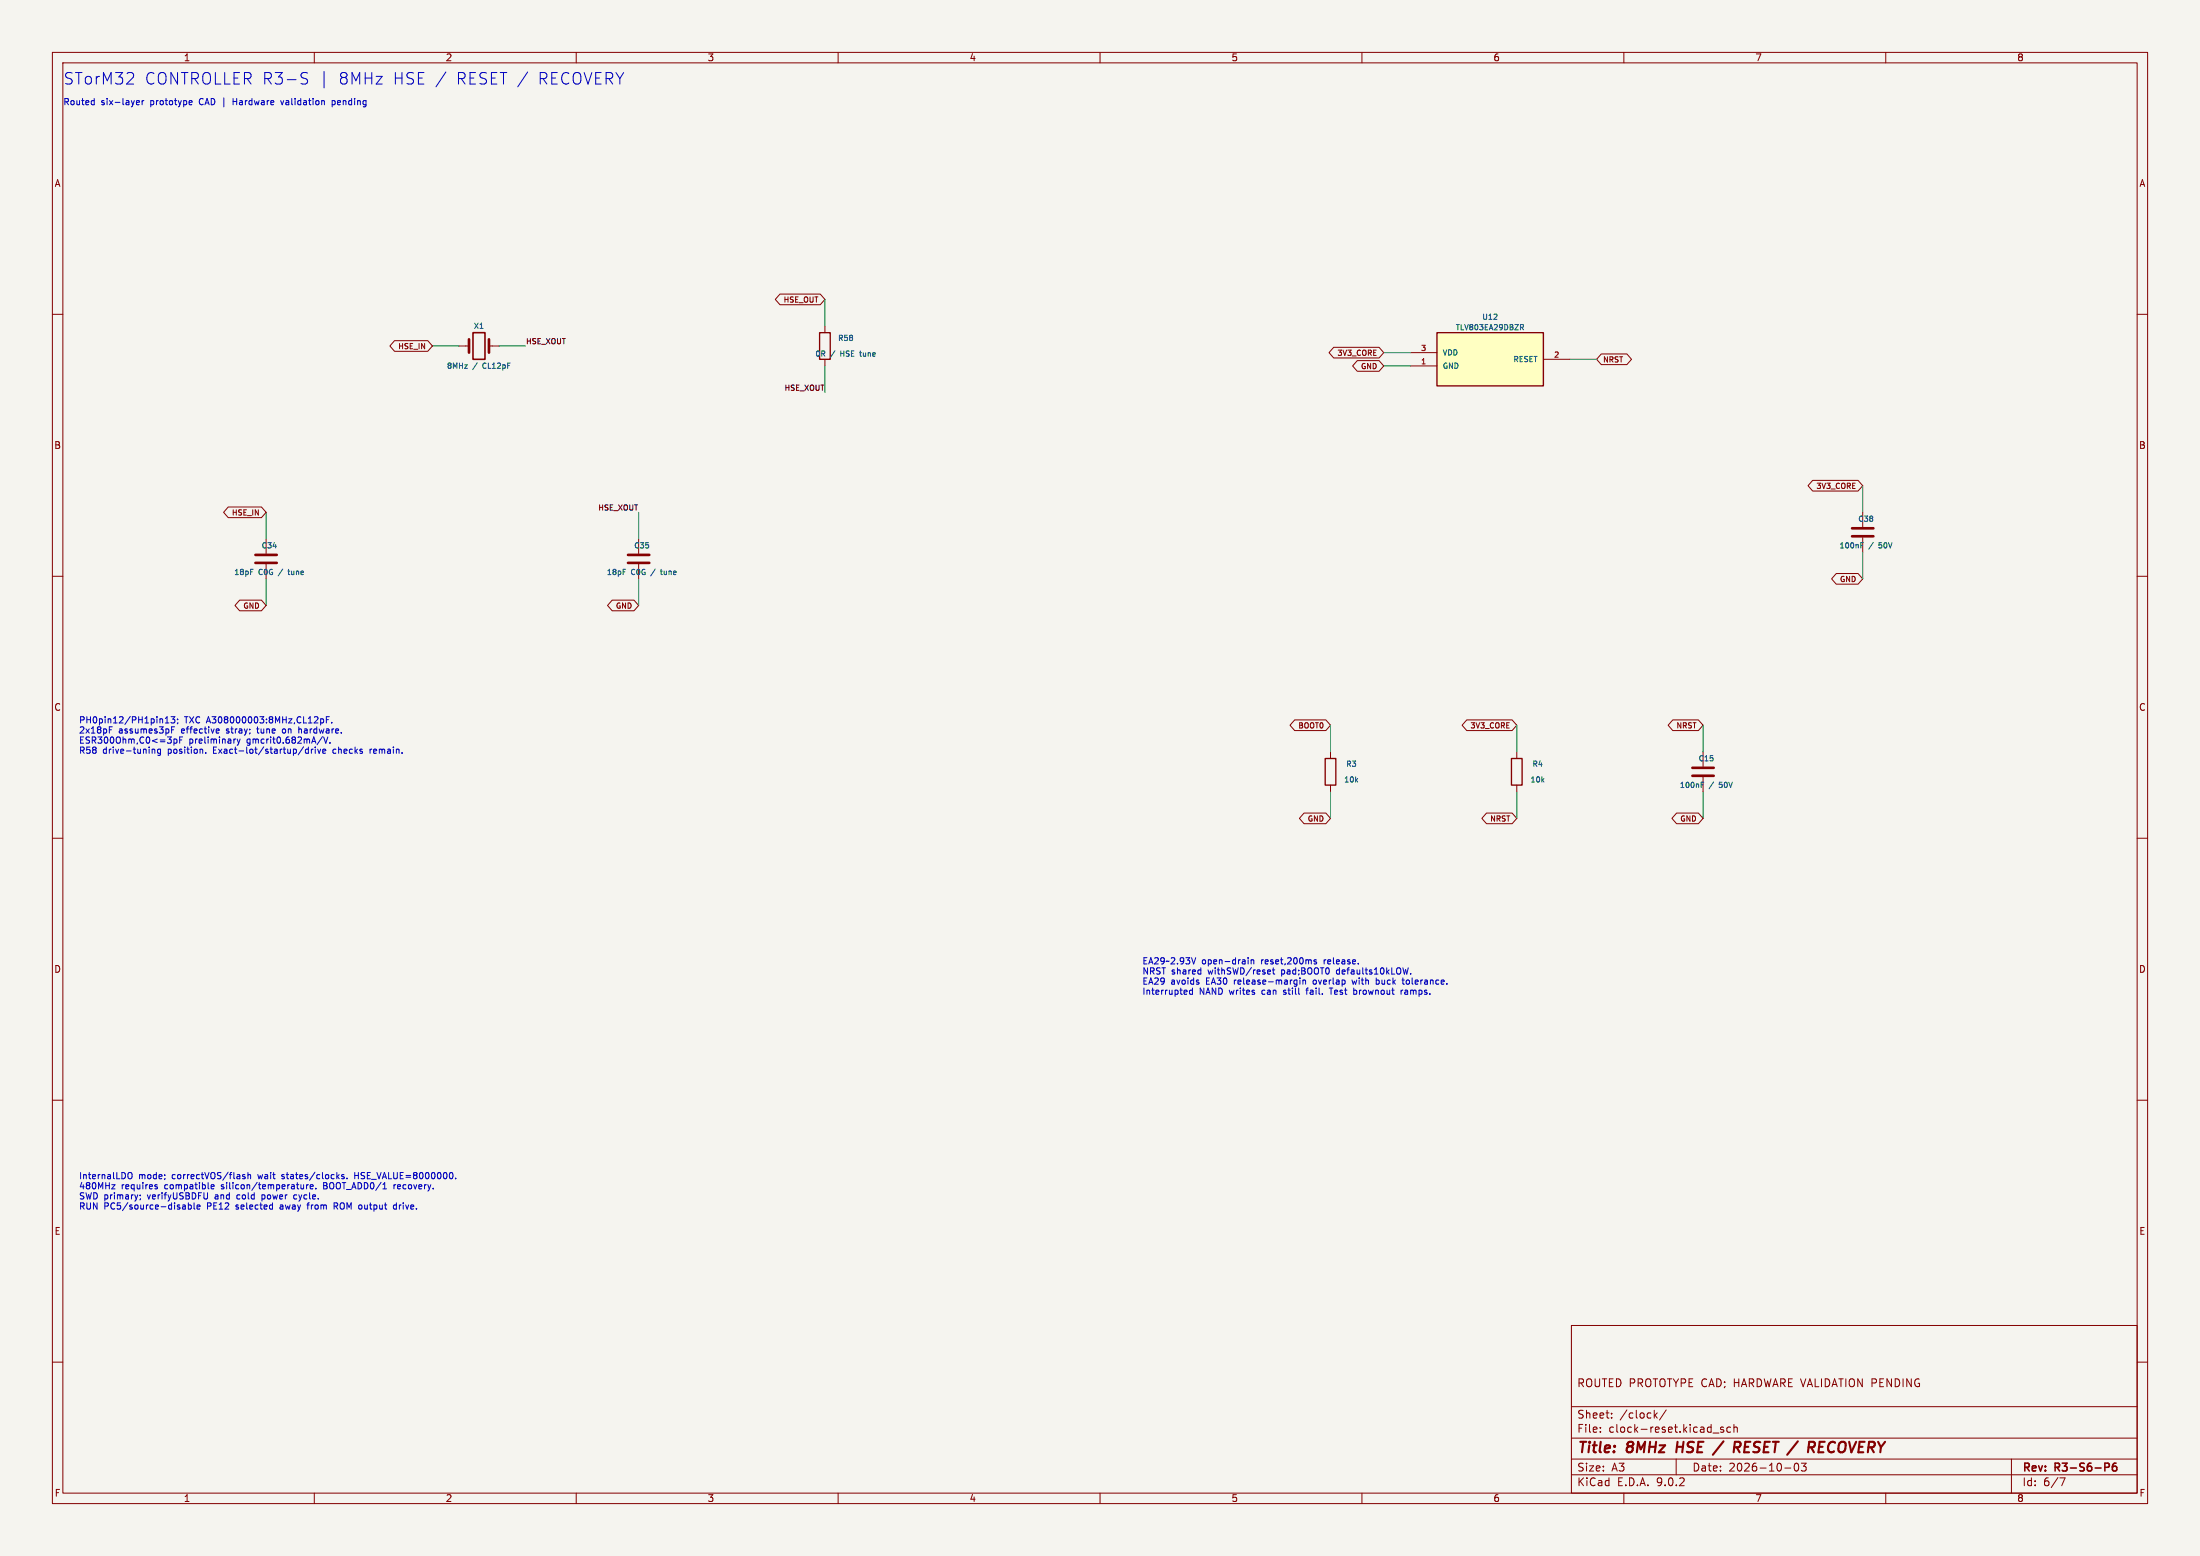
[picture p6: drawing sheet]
<svg xmlns="http://www.w3.org/2000/svg" width="420mm" height="297mm" viewBox="0 0 420 297" stroke-linecap="round" stroke-linejoin="round" font-family="sans-serif">
<path d="M0 0h420v297h-420z" fill="#f5f4ef" stroke="#f5f4ef" stroke-width=".19"/>
<g fill="none" stroke="#840000" stroke-width=".19">
<path d="M10 10h400v277h-400zM12 12h396v273h-396zM60 10v2M110 10v2M160 10v2M210 10v2M260 10v2M310 10v2M360 10v2M10 60h2M157.5 62.2v1.3M157.5 68.6v1.3"/>
<path d="M408 60h2M10 110h2M50.8 102.9v2.8M50.8 107.7v2.8M121.9 102.9v2.8M121.9 107.7v2.8M408 110h2M10 160h2M254 143.5v1.3M254 149.9v1.2M289.6 143.5v1.3M289.6 149.9v1.2"/>
<path d="M325.1 143.5v2.8M325.1 148.3v2.8M408 160h2M10 210h2M408 210h2M300 253h108v32h-108zM10 260h2M300 278.5h108M300 274.5h108M300 268.5h108M305.5 273.2v.2M305.5 272.5v.1"/>
<path d="M307.7 270.5v.2M307.7 269.8v.1M315.9 270.1l.5 .6M316.4 269.7l-.6 .6M318.1 269.1l-1.3 1.9M320 278.5v3M327 273.5h1.2M329 272.5l-.3-.1-.3 .2 .1 .2 .5 .2v.3h-.6M330.4 272.5l-.5-.1-.2 .3 .1 .6h.6M331 272.5l.2-.1 .4 .1 .1 .9M331 271.9v1.5M342.7 279.4l.2-.1a.8 .8 0 0 1 .5 .7 .8 .8 0 0 1-.5 .8l-.2-.2-.2-.4z"/>
<path d="M343.9 279.3h.9l-.5 .6 .4 .1v.6l-.2 .2-.6-.2M384 278.5v6.5M408 260h2M60 285v2M110 285v2M160 285v2M210 285v2M260 285v2M300 281.5h108M310 285v2M340.7 280.2h1.2M360 285v2"/>
<path d="M393.2 282.1h1l-.6 1.5"/>
</g>
<path d="M401.8 279.3h.6l.3 .3-.2 .4-.7 .1M404 279.3a.59 .59 0 0 0-.7 .6v.6l.1 .2 .4 .1 .2-.2 .1-.5-.1-.2h-.5l-.2 .2" fill="none" stroke="#840000" stroke-width=".3"/>
<path d="M320.3 275.2l-.3 2M329 275.1l-2 2.6M331.2 275.2l.9 .1a.58 .58 0 0 1-.3 1h-.7M331.5 276.3l.6 .9M347.3 276.2h.6M348.3 275.2h-.9l-.3 2h1" fill="none" stroke="#840000" stroke-width=".4"/>
<path d="M48.8 105.9h4M48.8 107.4h4M119.9 105.9h4.1M119.9 107.4h4.1M323.1 146.6h4.1M323.1 148.1h4.1" fill="none" stroke="#840000" stroke-width=".51"/>
<path d="M164.1 67.3h.4M47.8 108.7h.5M54.9 109h.4M119 108.7h.4M126.1 109h.3M324.8 149.8h.3M324.8 149.3h.4" fill="none" stroke="#006464" stroke-width=".19"/>
<path d="M156.5 63.5h2v5.1h-2zM253 144.8h2v5.1h-2zM288.5 144.8h2.1v5.1h-2.1z" fill="none" stroke="#840000" stroke-width=".25"/>
<path d="M274.3 63.5h20.3v10.2h-20.3z" fill="#ffffc2"/>
<path d="M274.3 63.5h20.3v10.2h-20.3z" fill="none" stroke="#840000" stroke-width=".25"/>
<g fill="none" stroke="#840000" stroke-width=".19">
<path d="M148.9 56.1h7.7l.9 1.1-.9 1h-7.7l-.9-1zM75.3 65h6.4l.8 1-.8 1.1h-6.4l-.9-1.1zM87.6 66h1.9M93.3 66h1.9M254.6 66.3h8.7l.9 1-.9 1h-8.7l-.9-1zM259.1 68.8h4.2l.9 1.1-.9 1h-4.2l-.9-1zM269.2 67.3h5.1M269.2 69.9h5.1M294.6 68.6h5.1M305.7 67.6h4.9l.9 1-.9 1h-4.9l-.9-1zM43.6 96.8h6.3l.9 1-.9 1h-6.3l-.9-1zM346 91.7h8.7l.9 1-.9 1h-8.7l-.8-1z"/>
<path d="M355.6 97.8v2.8M45.7 114.6h4.2l.9 1-.9 1h-4.2l-.8-1zM116.9 114.6h4.1l.9 1-.9 1h-4.1l-.9-1zM350.5 109.5h4.2l.9 1-.9 1h-4.2l-.8-1zM355.6 102.6v2.8M247.2 137.4h5.9l.9 1-.9 1h-5.9l-.9-1zM280 137.4h8.7l.9 1-.9 1h-8.7l-.9-1zM319.3 137.4h4.9l.9 1-.9 1h-4.9l-.8-1zM248.9 155.2h4.2l.9 1-.9 1h-4.2l-.8-1zM283.8 155.2h4.9l.9 1-.9 1h-4.9l-.9-1zM320.1 155.2h4.1l.9 1-.9 1h-4.1l-.9-1z"/>
</g>
<path d="M290.3 61.9h.3l.2 .2-.1 .3-.4 .1M290.5 62.5l.3 .5M355.2 104.1h.4M355.2 103.6h.5" fill="none" stroke="#006464" stroke-width=".19"/>
<path d="M89.5 64.8v2.5M93.3 64.8v2.5M353.6 100.8h4M353.6 102.4h4" fill="none" stroke="#840000" stroke-width=".51"/>
<path d="M90.3 63.5h2.3v5.1h-2.3z" fill="none" stroke="#840000" stroke-width=".3"/>
<g fill="none" stroke="#009600" stroke-width=".19">
<path d="M157.5 57.2v5M82.5 66h5.1M95.2 66h5.1M157.5 69.9v5M264.2 69.9h5M264.2 67.3h5M299.7 68.6h5.1M50.8 97.8v5.1M121.9 97.8v5.1M355.6 92.7v5.1M50.8 110.5v5.1M121.9 110.5v5.1"/>
<path d="M355.6 105.4v5.1M254 138.4v5.1M289.6 138.4v5.1M325.1 138.4v5.1M254 151.1v5.1M289.6 151.1v5.1M325.1 151.1v5.1"/>
</g>
<g fill="none" stroke="#0000c2" stroke-width=".19">
<path d="M17.9 19.2l.1 .1M18 18.8v1.2M18 19.9l-.1 .1M26.1 19.9h.5M26.1 19.3l.3-.1 .2 .3-.6 .1M27.1 19.2v.8M27.5 19.2l-.4 .2M36.3 19.2l.3 .1 .1 .2-.6 .1M36.6 19.9l-.3 .1M44.5 18.8v1.2M44.5 19.4h.7M53.6 19.2l.3 .8 .3-.8"/>
<path d="M57.7 14.8l.2 .1a.81 .81 0 0 1 .8 .5 .56 .56 0 0 1-.4 .6h-.5M57.7 14l.2-.2 .8 .2M61.9 13.6v3.2M63.4 19.3l.4-.1 .2 .2-.1 .5h-.5M63.4 19.2v1.2M85.1 13.7l-1.9 2.9M100.7 13.7l-1.9 2.9M31.6 138h.6M31.6 137.1l.3-.3v1.2M32.6 136.8h.8l-.4 .5 .3 .1v.5l-.1 .1-.6-.1M32.8 139.3h.4M33.3 138.7h-.5v1.2"/>
<path d="M33.9 137.3v.1M34 137.9l-.2 .3M41.8 139.9h-.4M41.8 139.3v.1l-.5 .1M54 139.2l-.1 .5 .4 .2M57 138.7v1.2M61.2 137.3l.4-.1 .2 .2-.1 .5h-.5M62.3 137.4h.4M62.9 136.8h-.6v1.2M63.3 137.9v.1M29 143v.8M29.6 143.2v.6"/>
<path d="M30.1 143.1v.6h.5M30.6 143v1l-.2 .2-.3-.1M33.2 141.1v1.2M33.2 141.1h.4l.2 .2-.1 .5h-.5M34.3 141.2h.4M34.3 140.7v1.2M39.3 143.7v.1M45.3 141.1l.3 .8M45.6 141.9l-.3 .4M45.8 141.1l-.2 .8M58 142.5l-1.1 1.6M58.4 143.1v.6h.5"/>
<path d="M58.9 142.6v1.2M59.4 143v.8M59.5 143.1l-.1 .1M60.2 143v.8M60.6 143l.3 .8 .3-.8M61.6 140.6l-1.1 1.5M61.6 143.4l.6-.1-.1-.2-.3-.1-.2 .2 .1 .5h.4M61.8 140.7l.4 1.2 .4-1.2M63 141.7v.2M63.6 143.1v.6M70.6 143v.8M71 143l-.4 .2"/>
<path d="M226.6 189.1v.2l-.6 .1M227.6 189.1l-.3-.1-.2 .2 .1 .5h.4M227.6 188.6v1.2M228.3 182.8l-.4 1.2M228.8 187.5v.3M238.3 182.8v.1M238.3 183.2v.8M238.8 183.2v.8M238.8 183.3h.5l.1 .7M242.5 185.9h-.3M242.5 185.2l.1 .2-.6 .1M243.1 184.7v1.1l.3 .1"/>
<path d="M245 189.7l.1 .1M245 189.2l.1 .1M247.6 187.1l-.1 1M247.6 187.8l-.1 .1M248.2 187.1v.8M248.7 187.1v.8M249.2 187.2v.7M249.3 189h.5M249.6 188.6l-.1 .2v1M250.7 187.2v.5M251.3 183.3l-.3-.1-.2 .2 .1 .1 .4 .2v.2h-.5M254.1 188.6v1.2"/>
<path d="M255.2 185.2v.6M258.1 187.1l.2 .8 .3-.6M258.6 189l.3 .1 .1 .1v.5l-.4 .1M262.7 186.7v1.2M262.7 187.1h.5M262.7 187.8h.5M267.5 189v.8M267.6 187.1h.5M267.8 189l-.3 .2M267.8 186.7v1l.3 .2M268.6 189l-.4 .1M268.6 189.3h-.3l-.1 .2v.2l.4 .1"/>
<path d="M269.3 185.8v.1M21.3 226.1h.7l-.7 .8h.7M24.5 224l.2-.2a.4 .4 0 0 1 .5 .4v.4a.4 .4 0 0 1-.3 .4 .4 .4 0 0 1-.4-.2M26.8 228.8l-.1 .2M29.6 226.5l.5 .2-.1 .2h-.3M34.9 230.7h.5M35.4 230.2v.6M35.4 230.3l-.5 .1M36 229.6v1.2M36.5 230.1v.6h-.5M37 229.6v1l.2 .2M37.6 230.2l.1 .5h.4"/>
<path d="M38.2 230.2v.1l-.6 .1M39.6 227.7v1M40.3 226.5l.6-.1-.1-.2-.3-.1-.2 .2 .1 .6h.4M45.3 228.2v.5M46.8 224.3l-.3-.1-.2 .2 .1 .1 .4 .2v.2h-.5M47.3 224.3h.5v.7M47.3 223.8v1.2M50 228.1v1.2M50 228.8l.4 .1M53.5 230.4v.3M53.8 224.9l.1 .1M53.8 224.3v.2"/>
<path d="M56.1 228.2v.5l.4 .2M58 226.8l-.5 .1M58 226.1v.8M58.5 226.1v.8M58.8 229.8v1M58.9 226.1l-.4 .3M59.2 226.5l.6-.1-.1-.2-.3-.1-.2 .2 .1 .6h.4M60.3 226.8v.1M61.8 225.7v1.2h.4M61.8 226.3h.4M64.1 230.2l.4 .6M64.4 229.7l-.6-.1v1.2"/>
<path d="M64.4 230.2h-.6M65.7 224.3l-.3-.1-.2 .2 .1 .1 .4 .2v.2h-.5M66.2 224.9v.1M67.7 223.8v1.2M67.7 224.4h.7M75.2 226.1v.8M75.3 226.2l-.1 .2M75.7 230.1l-.4-.1-.2 .2 .1 .5h.5M75.7 229.6v1.2M87 224.9v.1"/>
</g>
<g font-size="3.1" fill="#0000c2">
<text x="12" y="16.4">STorM32</text>
<text x="27.5" y="16.4">CONTROLLER R3-S</text>
<text x="64.6" y="16.4">8MHz</text>
<text x="74.9" y="16.4">HSE /</text>
<text x="87" y="16.4">RESET /</text>
<text x="102.7" y="16.4">RECOVERY</text>
</g>
<g font-size="2.8" fill="#840000">
<text x="301" y="277.9">Title:</text>
<text x="310.6" y="277.9">8MHz</text>
<text x="320.9" y="277.9">HSE</text>
<text x="329" y="277.9">/</text>
<text x="333.4" y="277.9">RESET /</text>
<text x="349.2" y="277.9">RECOVERY</text>
</g>
<g font-size="2.1" fill="#840000">
<text x="301" y="265">ROUTED PROTOTYPE CAD; HARDWARE VALIDATION PENDING</text>
<text x="301" y="273.7">File:</text>
<text x="301" y="271">Sheet:</text>
<text x="307.1" y="273.7">clock-reset.kicad_sch</text>
<text x="309.2" y="271">/clock/</text>
<text x="301" y="281.1">Size:</text>
<text x="307.6" y="281.1">A3</text>
<text x="323" y="281.1">Date:</text>
<text x="330" y="281.1">2026-10-03</text>
<text x="386" y="281.3">Rev:</text>
<text x="392.4" y="281.3">R3-S6-P6</text>
<text x="301" y="283.9">KiCad</text>
<text x="308.7" y="283.9">E.D.A.</text>
<text x="316.3" y="283.9">9.0.2</text>
<text x="386" y="283.9">Id:</text>
<text x="390.1" y="283.9">6/7</text>
</g>
<g font-size="1.8" fill="#840000">
<text x="35" y="11.9">1</text>
<text x="85" y="11.9">2</text>
<text x="135" y="11.9">3</text>
<text x="185" y="11.9">4</text>
<text x="235" y="11.9">5</text>
<text x="285" y="11.9">6</text>
<text x="335" y="11.9">7</text>
<text x="385" y="11.9">8</text>
<text x="10.3" y="35.9">A</text>
<text x="408.3" y="35.9">A</text>
<text x="10.3" y="85.9">B</text>
<text x="408.2" y="85.9">B</text>
<text x="10.3" y="135.9">C</text>
<text x="408.2" y="135.9">C</text>
<text x="10.3" y="185.9">D</text>
<text x="408.2" y="185.9">D</text>
<text x="10.3" y="235.9">E</text>
<text x="408.3" y="235.9">E</text>
<text x="10.3" y="285.9">F</text>
<text x="35" y="286.9">1</text>
<text x="85" y="286.9">2</text>
<text x="135" y="286.9">3</text>
<text x="185" y="286.9">4</text>
<text x="235" y="286.9">5</text>
<text x="285" y="286.9">6</text>
<text x="335" y="286.9">7</text>
<text x="385" y="286.9">8</text>
<text x="408.3" y="285.9">F</text>
</g>
<g font-size="1.7" fill="#0000c2">
<text x="12" y="20.4">Routed</text>
<text x="19.3" y="20.4">six-layer</text>
<text x="28.8" y="20.4">prototype</text>
<text x="38.4" y="20.4">CAD |</text>
<text x="45.2" y="20.4">Hardware</text>
<text x="54.6" y="20.4">validation</text>
<text x="64.5" y="20.4">pending</text>
<text x="15" y="138.4">PH0pin12/PH1pin13;</text>
<text x="15" y="140.3">2x18pF</text>
<text x="15" y="142.3">ESR300Ohm,C0&lt;=3pF</text>
<text x="22.6" y="140.3">assumes3pF</text>
<text x="34.7" y="140.3">effective</text>
<text x="35.2" y="138.4">TXC A308000003:8MHz,CL12pF.</text>
<text x="36.1" y="142.3">preliminary</text>
<text x="43.5" y="140.3">stray;</text>
<text x="47.3" y="142.3">gmcrit0.682mA/V.</text>
<text x="49.6" y="140.3">tune</text>
<text x="54.7" y="140.3">on</text>
<text x="58" y="140.3">hardware.</text>
<text x="15" y="144.2">R58</text>
<text x="19.6" y="144.2">drive-tuning</text>
<text x="32.2" y="144.2">position.</text>
<text x="41" y="144.2">Exact-lot/startup/drive</text>
<text x="64.1" y="144.2">checks</text>
<text x="71.3" y="144.2">remain.</text>
<text x="218" y="184.4">EA29~2.93V</text>
<text x="229.4" y="184.4">open-drain</text>
<text x="240.9" y="184.4">reset,200ms</text>
<text x="253.1" y="184.4">release.</text>
<text x="218" y="186.3">NRST shared</text>
<text x="218" y="188.3">EA29</text>
<text x="218" y="190.2">Interrupted</text>
<text x="223.5" y="188.3">avoids</text>
<text x="229" y="190.2">NAND writes</text>
<text x="230.4" y="188.3">EA30</text>
<text x="230.8" y="186.3">withSWD/reset</text>
<text x="235.9" y="188.3">release-margin</text>
<text x="241.2" y="190.2">can</text>
<text x="244.9" y="186.3">pad;BOOT0</text>
<text x="245.6" y="190.2">still</text>
<text x="250.2" y="190.2">fail.</text>
<text x="251.2" y="188.3">overlap</text>
<text x="254.8" y="190.2">Test</text>
<text x="255.7" y="186.3">defaults10kLOW.</text>
<text x="258.9" y="188.3">with</text>
<text x="259.6" y="190.2">brownout</text>
<text x="263.6" y="188.3">buck</text>
<text x="268.8" y="190.2">ramps.</text>
<text x="268.9" y="188.3">tolerance.</text>
<text x="15" y="225.4">InternalLDO</text>
<text x="15" y="227.3">480MHz</text>
<text x="23.2" y="227.3">requires</text>
<text x="26.5" y="225.4">mode;</text>
<text x="31.5" y="227.3">compatible</text>
<text x="33" y="225.4">correctVOS/flash</text>
<text x="42.6" y="227.3">silicon/temperature.</text>
<text x="49.6" y="225.4">wait</text>
<text x="54.3" y="225.4">states/clocks.</text>
<text x="62.3" y="227.3">BOOT_ADD0/1</text>
<text x="68.4" y="225.4">HSE_VALUE=8000000.</text>
<text x="75.9" y="227.3">recovery.</text>
<text x="15" y="229.3">SWD primary;</text>
<text x="15" y="231.2">RUN</text>
<text x="19.8" y="231.2">PC5/source-disable</text>
<text x="28.3" y="229.3">verifyUSBDFU</text>
<text x="39.7" y="231.2">PE12</text>
<text x="41.4" y="229.3">and</text>
<text x="45.4" y="231.2">selected</text>
<text x="45.8" y="229.3">cold</text>
<text x="50.7" y="229.3">power</text>
<text x="54" y="231.2">away</text>
<text x="57" y="229.3">cycle.</text>
<text x="59.5" y="231.2">from</text>
<text x="64.7" y="231.2">ROM output</text>
<text x="76.5" y="231.2">drive.</text>
</g>
<g font-size="1.4" fill="#840000">
<text x="149.5" y="58">HSE_OUT</text>
<text x="75.9" y="66.8">HSE_IN</text>
<text x="255.2" y="68.1">3V3_CORE</text>
<text x="259.7" y="70.7">GND</text>
<text x="305.9" y="69.4">NRST</text>
<text x="346.6" y="93.5">3V3_CORE</text>
<text x="44.1" y="98.6">HSE_IN</text>
<text x="351.1" y="111.3">GND</text>
<text x="46.3" y="116.4">GND</text>
<text x="117.4" y="116.4">GND</text>
<text x="247.7" y="139.2">BOOT0</text>
<text x="280.6" y="139.2">3V3_CORE</text>
<text x="319.9" y="139.2">NRST</text>
<text x="249.5" y="157">GND</text>
<text x="284.3" y="157">NRST</text>
<text x="320.6" y="157">GND</text>
</g>
<g font-size="1.4" fill="#006464">
<text x="90.3" y="63">X1</text>
<text x="159.9" y="65.3">R58</text>
<text x="277.8" y="63.2">TLV803EA29DBZR</text>
<text x="282.9" y="61.2">U12</text>
<text x="85.2" y="70.6">8MHz</text>
<text x="90.3" y="70.6">/</text>
<text x="92.4" y="70.6">CL12pF</text>
<text x="155.5" y="68.3">0R</text>
<text x="158.6" y="68.3">/</text>
<text x="160.7" y="68.3">HSE</text>
<text x="164.6" y="68.3">tune</text>
<text x="275.3" y="68">VDD</text>
<text x="275.3" y="70.6">GND</text>
<text x="288.8" y="69.3">RESET</text>
<text x="354.6" y="99.8">C38</text>
<text x="49.8" y="104.9">C34</text>
<text x="121" y="104.9">C35</text>
<text x="351.1" y="104.9">100nF</text>
<text x="356.8" y="104.9">/</text>
<text x="358.9" y="104.9">50V</text>
<text x="44.6" y="110">18pF</text>
<text x="49.4" y="110">C0G</text>
<text x="53.4" y="110">/</text>
<text x="55.5" y="110">tune</text>
<text x="115.7" y="110">18pF</text>
<text x="120.5" y="110">C0G</text>
<text x="124.5" y="110">/</text>
<text x="126.6" y="110">tune</text>
<text x="256.5" y="149.6">10k</text>
<text x="256.9" y="146.6">R3</text>
<text x="292.1" y="149.6">10k</text>
<text x="292.4" y="146.6">R4</text>
<text x="324.2" y="145.5">C15</text>
<text x="320.6" y="150.6">100nF</text>
<text x="326.3" y="150.6">/</text>
<text x="328.4" y="150.6">50V</text>
</g>
<g font-size="1.4" fill="#0f0f0f">
<text x="100.3" y="65.8">HSE_XOUT</text>
<text x="149.6" y="74.7">HSE_XOUT</text>
<text x="114.1" y="97.5">HSE_XOUT</text>
</g>
<g font-size="1.4" fill="#a90000">
<text x="271.2" y="67.1">3</text>
<text x="271.2" y="69.6">1</text>
<text x="296.6" y="68.3">2</text>
</g>
</svg>
